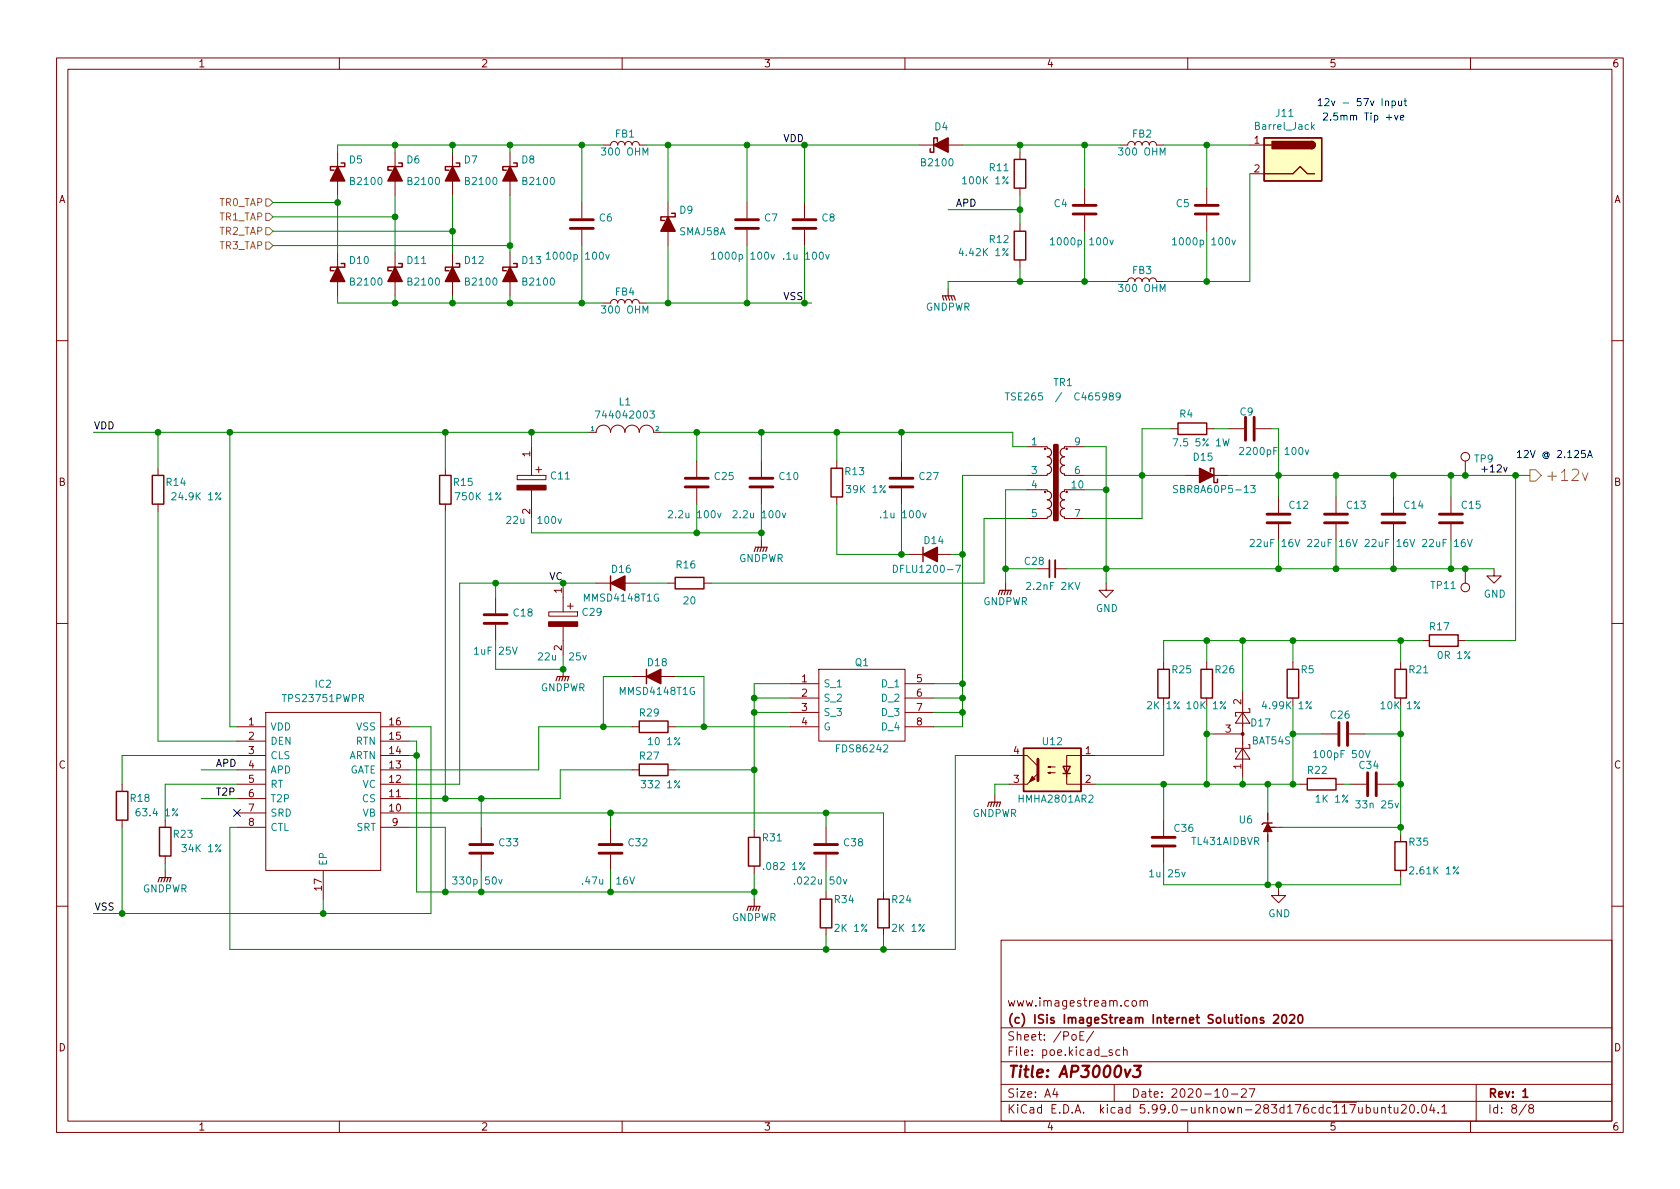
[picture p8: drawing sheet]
<svg xmlns="http://www.w3.org/2000/svg" width="297mm" height="210mm" viewBox="0 0 297 210" stroke-linecap="round" stroke-linejoin="round" font-family="sans-serif">
<g fill="none" stroke="#840000" stroke-width=".18">
<path d="M10 10.2h277v190.1h-277zM12 12.2h273v186.1h-273zM60 10.2v2M110 10.2v2M160 10.2v2M210 10.2v2M260 10.2v2M59.7 26.9v7.6M69.8 26.9v7.6M80 26.9v7.6M90.2 26.9v7.6M102.9 35.8v2.8"/>
<path d="M107.9 25.6a.64 .64 0 0 1 .7-.6 .64 .64 0 0 1 .6 .6 .64 .64 0 0 1 .7-.6 .64 .64 0 0 1 .6 .6 .64 .64 0 0 1 .6-.6 .64 .64 0 0 1 .7 .6 .64 .64 0 0 1 .6-.6 .64 .64 0 0 1 .6 .6M118.1 35.8v7.6M132.1 35.8v2.8M142.2 35.8v2.8M162.6 25.6h7.6M180.3 26.9v1.3M180.3 33.3v1.2M180.3 39.6v1.3M191.8 33.3v2.8M191.8 38.1v2.8M199.4 25.6a.64 .64 0 0 1 .6-.6 .64 .64 0 0 1 .7 .6 .64 .64 0 0 1 .6-.6 .64 .64 0 0 1 .6 .6 .64 .64 0 0 1 .7-.6 .64 .64 0 0 1 .6 .6 .64 .64 0 0 1 .6-.6 .64 .64 0 0 1 .7 .6M213.4 33.3v2.8"/>
<path d="M213.4 38.1v2.8M221 25.6h2.5M221 30.7h2.5M59.7 44.7v7.6M69.8 44.7v7.6M80 44.7v7.6M90.2 44.7v7.6M102.9 40.6v2.8M107.9 53.6a.64 .64 0 0 1 .7-.6 .64 .64 0 0 1 .6 .6 .64 .64 0 0 1 .7-.6 .64 .64 0 0 1 .6 .6 .64 .64 0 0 1 .6-.6 .64 .64 0 0 1 .7 .6 .64 .64 0 0 1 .6-.6 .64 .64 0 0 1 .6 .6M132.1 40.6v2.8M142.2 40.6v2.8M167.6 51v1.3"/>
<path d="M180.3 46v1.2M199.4 49.8a.64 .64 0 0 1 .6-.7 .64 .64 0 0 1 .7 .7 .64 .64 0 0 1 .6-.7 .64 .64 0 0 1 .6 .7 .64 .64 0 0 1 .7-.7 .64 .64 0 0 1 .6 .7 .64 .64 0 0 1 .6-.7 .64 .64 0 0 1 .7 .7M10 60.2h2M94 79v5.1M104.1 76.4h1.3M105.4 76.4a1.27 1.27 0 0 1 1.3-1.2 1.27 1.27 0 0 1 1.2 1.2 1.27 1.27 0 0 1 1.3-1.2 1.27 1.27 0 0 1 1.3 1.2 1.27 1.27 0 0 1 1.3-1.2 1.27 1.27 0 0 1 1.2 1.2 1.27 1.27 0 0 1 1.3-1.2 1.27 1.27 0 0 1 1.3 1.2M115.6 76.4h1.2M181.6 79h3.6v.2M188.2 79h3.6M207 75.8h1.3M213.4 75.8h1.2M217.2 75.8h2.8"/>
<path d="M222 75.8h2.8M285 60.2h2M27.9 82.8v1.3M27.9 89.1v1.3M78.7 82.8v1.3M78.7 89.1v1.3M91.4 84.1h5.1v.7h-5.1zM94 86.6v5.1M94.7 83.1h1.1M95.2 82.5v1.1M123.2 81.5v2.8M123.2 86.4v2.7"/>
<path d="M134.6 81.5v2.8M134.6 86.4v2.7M134.6 95.5v1.3M148 81.5v1.3M148 87.9v1.2M159.4 81.5v2.8M159.4 86.4v2.7M160.7 98h7.6M181.6 86.6h3.6v.3M185.2 91.4v.3h-3.6M185.2 83.8v.3h-3.6M188.2 86.6h1"/>
<path d="M188.2 84.1h3.6M188.2 91.7h3.6M209.5 84.1h7.7M226.1 87.9v2.8M226.1 92.7v2.8M236.2 87.9v2.8M236.2 92.7v2.8M246.4 87.9v2.8M246.4 92.7v2.8M256.5 87.9v2.8M256.5 92.7v2.8M259.1 81.5v2.6"/>
<path d="M10 110.2h2M87.6 105.7v2.8M87.6 110.5v2.8M97 108.2h5.1v.8h-5.1zM99.6 103.1v5.1M99.6 110.7v5.1M99.6 118.4v1.2M100.3 107.2h1M100.8 106.7v1M105.4 103.1h7.6M111.8 119.6h7.6M118.1 103.1h1.3"/>
<path d="M124.5 103.1h1.2M144.8 118.4h15.2v12.7h-15.2zM177.8 103.1v1.3M183.5 100.6h2M186.6 100.6h2M195.6 103.1v1.3h1.2l-1.2 1.3-1.3-1.3h1.3M205.7 117.1v1.3M213.4 117.1v1.3M228.6 117.1v1.3M247.6 117.1v1.3M251.5 113.3h1.2M257.8 113.3h1.3"/>
<path d="M259.1 100.6v2.5M264.2 100.6v1.2h1.2l-1.2 1.3-1.3-1.3h1.3M285 110.2h2M21.6 138.7v1.2M41.9 138.7h5.1M41.9 133.6h5.1M41.9 128.5h5.1M41.9 136.1h5.1M41.9 131.1h5.1M47 126h20.3v27.9h-20.3zM67.3 138.7h5.1M67.3 133.6h5.1"/>
<path d="M67.3 128.5h5.1M67.3 136.1h5.1M67.3 131.1h5.1M111.8 128.5h1.2M111.8 136.1h1.2M118.1 128.5h1.3M118.1 136.1h1.3M139.7 120.9h5.1M139.7 123.4h5.1M139.7 126h5.1M139.7 128.5h5.1M160 120.9h5.1"/>
<path d="M160 123.4h5.1M160 126h5.1M160 128.5h5.1M178.4 133.6h3.2l1.9 1.9M178.4 138.7h3.2M185.3 136.6l.4-.1v.3l-.4-.2h1.3M185.3 135.6l.4-.1v.3l-.4-.2h1.3M188.6 136.8v1.9h5.1M193.7 133.6h-5.1v3.8v-1.9M205.7 123.4v1.3M213.4 123.4v1.3M214.6 129.8h5.1"/>
<path d="M219.7 132.3l1.3 1.9h-2.6zM219.7 126l1.3 1.9h-2.6zM219.7 122.2v15.2M220.7 125.3h.3v.7h-2.6v.6h.3M220.7 131.7h.3v.6h-2.6v.7h.3M228.6 123.4v1.3M229.9 138.7h1.2M233.7 129.8h2.8M236.2 138.7h1.3M238.5 129.8h2.8M238.8 138.7h2.8M243.6 138.7h2.8"/>
<path d="M247.6 123.4v1.3M21.6 145v1.3M29.2 145v1.3M29.2 151.4v1.2M29.2 153.9v1.3M41.9 146.3h5.1M41.9 141.2h5.1M41.9 143.8h5.1M57.1 153.9v5.1M67.3 146.3h5.1M67.3 141.2h5.1M67.3 143.8h5.1"/>
<path d="M85.1 146.3v2.8M85.1 151.1v2.8M107.9 146.3v2.8M107.9 151.1v2.8M133.3 146.8v1.3M133.3 153.2v1.2M133.3 159v1.3M146 146.3v2.8M146 151.1v2.8M146 157.7v1.3M156.2 157.7v1.3M175.9 140.6v1.3"/>
<path d="M205.7 145v2.8M205.7 149.9v2.7M224.2 145v-1.2v5v-1.2M224.2 146.3h2.5M226.1 157.1v1.3h1.2l-1.2 1.2-1.3-1.2h1.3M247.6 147.6v1.2M247.6 153.9v1.3M10 160.2h2M146 164.1v1.2M156.2 164.1v1.2M177 166.3h108v32h-108zM200.3 177l.3-.1 .3 .3v.4l-.3 .3h-.3l-.2-.3v-.4z"/>
<path d="M201.6 177.1l.2-.2 .3 .1 .1 .9M201.6 176.9v1M202.2 177.1l.2-.2 .4 .1 .1 .9M285 160.2h2M60 198.3v2M110 198.3v2M160 198.3v2M177 194.8h108M177 191.8h108M177 187.8h108M177 181.8h108M186.5 192.5l-.4 1h1"/>
<path d="M186.9 193v1M190.9 183.1h.5M191.6 182.4h-.7v1.5h.7M193.4 182.4l-1.3 1.9M196.6 185.7l-.3-.1-.2 .2v.3l.5 .1v.4h-.5M197 191.8v3M198 185.7l-.4-.1-.3 .3v.4l.1 .3h.6M198.6 185.8l.3-.2 .3 .1 .1 .9M198.6 185.1v1.5M210 198.3v2M216.4 192.6l.2-.1a.81 .81 0 0 1 .6 .7 .81 .81 0 0 1-.3 .8h-.2a.81 .81 0 0 1-.6-.6 .81 .81 0 0 1 .3-.8zM217.7 193.5h1.2"/>
<path d="M219.5 192.7l.6-.2 .2 .2 .1 .3-1 1h1M220.9 192.5h1l-.7 1.5M242.9 195.8l.1 1h.4l.2-.1M243.6 195.8v1M244.3 196l.2-.2 .4 .1v.9M244.3 195.8v1M245.4 195.8h.6M245.6 195.3v1.3l.4 .2M246.5 195.8l.1 1h.3l.2-.1M247.1 195.8v1M247.8 195.5l.6-.2 .2 .2v.3l-.9 1h.9M249.4 195.4l.2-.1a.81 .81 0 0 1 .6 .7 .81 .81 0 0 1-.3 .8h-.2a.81 .81 0 0 1-.6-.6 .81 .81 0 0 1 .3-.8z"/>
<path d="M250.7 196.7v.1M251.6 195.4l.1-.1a.81 .81 0 0 1 .6 .7 .81 .81 0 0 1-.3 .8h-.1a.81 .81 0 0 1-.6-.6 .81 .81 0 0 1 .3-.8zM253.1 195.3l-.3 1h.9M253.5 195.8v1M254.3 196.7v.1M254.9 195.8l.5-.5v1.5M254.9 196.8h.9M260 198.3v2M261 191.8v6.5M269.9 195.3l-1.3 1.9M270.6 196l-.3-.3 .1-.2 .2-.2 .4 .1 .2 .2-.1 .2-.7 .2-.1 .3 .1 .4 .2 .1h.4l.2-.3-.1-.4-.2-.1"/>
<circle cx="259.1" cy="80.8" r=".76"/>
<circle cx="259.1" cy="103.9" r=".76"/>
</g>
<path d="M185.5 99.1v3M225.2 179.6l.6-.2 .2 .2 .1 .3-1 1h1M226.8 179.6l.2-.2a.81 .81 0 0 1 .6 .7 .81 .81 0 0 1-.3 .8h-.2a.81 .81 0 0 1-.3-1.3zM228.1 179.6l.5-.2 .2 .2 .1 .3-.9 1h.9M229.6 179.6l.2-.2a.81 .81 0 0 1 .6 .7 .81 .81 0 0 1-.3 .8h-.1a.81 .81 0 0 1-.4-1.3zM223.4 180l-.3-.1-.3 .2 .1 .3 .5 .1v.4h-.6M269.3 193l.4-.5v1.5M269.3 194h.8" fill="none" stroke="#840000" stroke-width=".3"/>
<path d="M198.9 189.1l.3 1.4 .7-1.4M200.5 188.5h1.3l-.8 .7h.3l.2 .2 .1 .7-.2 .2-.3 .2h-.5l-.3-.2" fill="none" stroke="#840000" stroke-width=".4"/>
<g fill="#840000" stroke="#840000" stroke-width=".25">
<path d="M90.2 29.5l1.2 2.5h-2.5z"/>
<path d="M165.1 25.6l2.5-1.2v2.5z"/>
<path d="M80 29.5l1.3 2.5h-2.6z"/>
<path d="M69.8 29.5l1.3 2.5h-2.5z"/>
<path d="M90.2 47.2l1.2 2.6h-2.5z"/>
<path d="M80 47.2l1.3 2.6h-2.6z"/>
<path d="M69.8 47.2l1.3 2.6h-2.5z"/>
<path d="M59.7 47.2l1.3 2.6h-2.6z"/>
<path d="M59.7 29.5l1.3 2.5h-2.6z"/>
<path d="M107.9 103.1l2.6-1.3v2.6z"/>
<path d="M97 110h5.1v.7h-5.1z"/>
<path d="M91.4 85.8h5.1v.8h-5.1z"/>
<path d="M163.2 98l2.5-1.2v2.5z"/>
<path d="M118.1 38.3l1.3 2.6h-2.6z"/>
<path d="M212.1 82.8l2.5 1.3-2.5 1.2z"/>
<path d="M114.3 119.6l2.5-1.2v2.5z"/>
<path d="M231.9 25a.64 .64 0 0 1 .6 .6 .64 .64 0 0 1-.6 .7z"/>
<path d="M224.9 25h7v1.3h-7z"/>
</g>
<g fill="none" stroke="#840000" stroke-width=".25">
<path d="M60.3 28.8h.7v.7h-2.6v.6h.7M70.5 28.8h.6v.7h-2.5v.6h.6M80.6 28.8h.7v.7h-2.6v.6h.7M90.8 28.8h.6v.7h-2.5v.6h.6M118.7 37.7h.7v.6h-2.6v.7h.7M165.7 25v-.6h-.6v2.5h-.6v-.6M179.3 28.2h2.1v5.1h-2.1zM223.5 24.4h10.2v7.6h-10.2zM223.5 30.7h5.1l1.3-1.2 1.2 1.2h1.3M223.5 25.6h1.3M231.9 25a.64 .64 0 0 1 .6 .6 .64 .64 0 0 1-.6 .7M60.3 46.6h.7v.6h-2.6v.7h.7"/>
<path d="M70.5 46.6h.6v.6h-2.5v.7h.6M80.6 46.6h.7v.6h-2.6v.7h.7M90.8 46.6h.6v.6h-2.5v.7h.6M179.3 40.9h2.1v5.1h-2.1zM208.3 74.8h5.1v2h-5.1zM26.9 84.1h2.1v5h-2.1zM77.7 84.1h2.1v5h-2.1zM146.9 82.8h2.1v5.1h-2.1zM163.2 96.8v2.5M214 83.4v-.6h.6v2.5h.7v-.6M107.9 101.8v2.6M114.3 118.4v2.5"/>
<path d="M119.4 102.1h5.1v2h-5.1zM204.7 118.4h2.1v5h-2.1zM212.3 118.4h2.1v5h-2.1zM227.6 118.4h2v5h-2zM246.6 118.4h2.1v5h-2.1zM252.7 112.3h5.1v2h-5.1zM20.6 139.9h2v5.1h-2zM113 127.5h5.1v2h-5.1zM113 135.1h5.1v2.1h-5.1zM181 132.3h10.1v7.6h-10.1zM188 135.5h1.2l-.6 1.3zM188 136.8h1.2"/>
<path d="M231.1 137.7h5.1v2h-5.1zM28.2 146.3h2v5.1h-2zM132.3 148.1h2.1v5.1h-2.1zM145 159h2.1v5.1h-2.1zM155.2 159h2v5.1h-2zM224.9 145.5h-1.5l-.3 .3M246.6 148.8h2.1v5.1h-2.1z"/>
</g>
<g fill="none" stroke="#840000" stroke-width=".51">
<path d="M100.8 38.9h4.1M130 38.9h4.1M140.2 38.9h4.1M189.7 37.8h4.1M189.7 36.3h4.1M211.3 37.8h4.1M211.3 36.3h4.1M100.8 40.4h4.1M130 40.4h4.1M140.2 40.4h4.1M220.2 73.8v4M221.7 73.8v4"/>
<path d="M121.2 86.1h4M121.2 84.6h4M132.6 86.1h4.1M132.6 84.6h4.1M157.4 86.1h4M157.4 84.6h4M224 92.5h4.1M224 90.9h4.1M234.2 92.5h4.1M234.2 90.9h4.1M244.3 92.5h4.1M244.3 90.9h4.1"/>
<path d="M254.5 92.5h4.1M254.5 90.9h4.1M85.6 110.2h4.1M85.6 108.7h4.1M183.5 134.2v3.8M236.7 127.8v4M238.3 127.8v4M241.8 136.6v4.1M243.3 136.6v4.1M83.1 150.9h4M83.1 149.3h4M105.9 150.9h4.1"/>
<path d="M105.9 149.3h4.1M144 150.9h4.1M144 149.3h4.1M203.7 149.6h4.1M203.7 148.1h4.1"/>
</g>
<g fill="none" stroke="#008484" stroke-width=".18">
<path d="M232 22.4l.4 .5M232.4 22l-.5 .5M96.6 44.9l.4-.3v1.2M96.6 45.8h.7M107.1 45l.3 .8 .3-.8M125.8 44.9l.4-.3v1.2M125.8 45.8h.7M136.3 45l.3 .8 .3-.8M138.6 45.7v.1M146 45l.3 .8 .3-.8M185.7 42.4l.4-.4v1.3M185.7 43.3h.7"/>
<path d="M196.2 42.5l.3 .8 .3-.8M207.3 42.4l.4-.4v1.3M207.3 43.3h.7M217.8 42.5l.3 .8 .3-.8M105.2 72.7h.9l-.6 1.2M114.9 72.7h.8l-.4 .5 .3 .1v.5l-.2 .1-.5-.1M177.7 69.5h.8M178.1 69.5v1.2M179.6 69.5h-.5l-.2 .1v.4l.5 .2 .2 .3-.3 .2h-.5M196.4 70l-.3-.2 .1-.2 .2-.1h.3l.1 .2v.2l-.6 .2-.1 .2v.2l.3 .2h.3l.1-.2v-.4l-.2-.1M198.1 70l-.3 .3h-.2l-.3-.3 .2-.5h.3l.2 .1a.84 .84 0 0 1-.3 1.1h-.2M207.4 77.6h.8l-.5 1.3"/>
<path d="M216.2 77.6l.3 1.3 .3-.9 .2 .9 .3-1.3M219.2 79.2l.5-.1 .2 .4-.8 .9h.8M230.8 79.5l.3 .9 .3-.9M89.6 91.4l.5-.1 .2 .4-.8 .9h.8M98.7 91.7l.3 .9 .3-.9M118.2 90.4l.5-.1 .2 .4-.8 .9h.8M126.9 90.7l.3 .9 .3-.9M129.6 90.4l.5-.1 .2 .4-.8 .9h.8M138.3 90.7l.3 .9 .3-.9M155.7 91.4v.2M158 100a.64 .64 0 0 1 .7 .6 .64 .64 0 0 1-.7 .6zM163.1 90.7l.3 .9 .3-.9"/>
<path d="M169 100h.8l-.5 1.2M208.2 85.9l-.5-.1-.2 .2v.3l.6 .3 .1 .3-.2 .2h-.5M221.1 85.8h.8l-.4 .5 .4 .1v.6l-.2 .1-.6-.1M229 95.4l.4 1.2 .4-1.2M239.1 95.4l.5 1.2 .4-1.2M249.3 95.4l.4 1.2 .4-1.2M259.5 95.4l.4 1.2 .4-1.2M95.2 115.6l.5-.2 .2 .4-.8 .9h.8M103.1 115.9l.3 .8 .3-.8M190.1 103l.4 1.3 .4-1.3M232.3 133.1l.3-.4v1.3M232.3 134h.7"/>
<path d="M241.4 132.7l.4 1.3 .4-1.3M80 155.1h.8l-.4 .5 .3 .1v.5l-.1 .1-.6-.1M88.2 155.5l.3 .8 .3-.8M103 156.2v.1M111.3 155.1l.5 1.2 .4-1.2M140.5 156.2v.1M149.1 155.5l.3 .8 .3-.8M209 154.2l.3 .9 .3-.9M246.7 142l.3 .9 .3-.9"/>
</g>
<g fill="#ffffc2" stroke="#ffffc2" stroke-width=".18">
<path d="M181 132.3h10.1v7.6h-10.1z"/>
<path d="M223.5 24.4h10.2v7.6h-10.2z"/>
</g>
<g fill="#840000" stroke="#840000" stroke-width=".18">
<path d="M181.6 138.7l1.9-1.9z"/>
<path d="M182.5 137.3l.5 .5-1 .5z"/>
<path d="M188.2 91.4v.3z"/>
<path d="M188.2 86.6v.3z"/>
<path d="M188.2 83.8v.3z"/>
<path d="M188.2 79v.2z"/>
<path d="M224.2 145.5l.7 1.6h-1.5z"/>
<circle cx="184.8" cy="87" r=".13"/>
<circle cx="184.8" cy="79.4" r=".13"/>
<circle cx="188.6" cy="87" r=".13"/>
<circle cx="188.6" cy="79.4" r=".13"/>
<circle cx="219.7" cy="129.8" r=".25"/>
</g>
<g fill="none" stroke="#840000" stroke-width=".2">
<path d="M166.9 53.1l-.3-.8h2.1l.2 .8M167.1 52.3l.3 .8M167.6 52.3l.3 .8M168.1 52.3l.3 .8M185.2 79.2a.76 .76 0 0 1 .7 .8 .76 .76 0 0 1-.7 .8 .76 .76 0 0 1 .7 .7 .76 .76 0 0 1-.7 .8 .76 .76 0 0 1 .7 .8 .76 .76 0 0 1-.7 .7M188.2 79.2a.76 .76 0 0 0-.7 .8 .76 .76 0 0 0 .7 .8 .76 .76 0 0 0-.7 .7 .76 .76 0 0 0 .7 .8 .76 .76 0 0 0-.7 .8 .76 .76 0 0 0 .7 .7M133.3 97.5l.3-.7h2l-.2 .7M134.1 96.8l-.2 .7M134.6 96.8l-.2 .7M135.1 96.8l-.2 .7M185.2 86.9a.76 .76 0 0 1 .7 .7 .76 .76 0 0 1-.7 .8 .76 .76 0 0 1 .7 .7 .76 .76 0 0 1-.7 .8 .76 .76 0 0 1 .7 .8 .76 .76 0 0 1-.7 .7M188.2 86.9a.76 .76 0 0 0-.7 .7 .76 .76 0 0 0 .7 .8 .76 .76 0 0 0-.7 .7 .76 .76 0 0 0 .7 .8 .76 .76 0 0 0-.7 .8 .76 .76 0 0 0 .7 .7"/>
<path d="M99.1 119.6l-.3 .8M99.6 119.6l-.3 .8M100.1 119.6l-.3 .8M176.5 105.2l.3-.8h2l-.2 .8M177.3 104.4l-.3 .8M177.8 104.4l-.3 .8M178.3 104.4l-.2 .8M98.3 120.4l.3-.8h2l-.3 .8M27.9 156l.3-.8h2l-.2 .8M28.7 155.2l-.3 .8M29.2 155.2l-.2 .8M29.7 155.2l-.2 .8"/>
<path d="M174.6 142.6l.3-.7h2l-.2 .7M175.4 141.9l-.3 .7M175.9 141.9l-.3 .7M176.4 141.9l-.3 .7M132.1 161l.2-.7h2.1l-.3 .7M132.8 160.3l-.2 .7M133.3 160.3l-.2 .7M133.9 160.3l-.3 .7"/>
</g>
<path d="M186.4 78.7h.5v13.2h-.5z" fill="#840000" stroke="#840000" stroke-width=".51"/>
<path d="M186.6 99.1v3" fill="none" stroke="#840000" stroke-width=".33"/>
<path d="M47 35.2h.6l.7 .6-.7 .6h-.6zM47 37.7h.6l.7 .6-.7 .7h-.6zM47 42.8h.6l.7 .6-.7 .7h-.6zM47 40.3h.6l.7 .6-.7 .6h-.6zM270.5 83.1h1l1 1-1 1h-1zM279.8 83.6l.5 1.4 .4-1.4" fill="none" stroke="#848400" stroke-width=".18"/>
<path d="M265.9 82.6l.3 .9 .3-.9" fill="none" stroke="#000" stroke-width=".18"/>
<path d="M233.1 17.8l.3-.4v1.3M233.1 18.7h.7M234.3 17.5l.5-.1 .2 .4-.8 .9h.8M235.4 17.9l.3 .8 .3-.8M245.1 20.8h1M246.6 20.4l.3 .8 .3-.8M247.6 20.8l.6-.1-.1-.2-.3-.1-.2 .2 .1 .6h.4M280.3 79.7h-.6l-.1 .6 .2-.2 .4 .1 .1 .2v.4l-.2 .1-.5-.1M280.7 80.9l.4-1.2 .4 1.2M280.8 80.6h.6" fill="none" stroke="#0000c2" stroke-width=".18"/>
<g fill="none" stroke="#008400" stroke-width=".18">
<path d="M48.3 35.8h11.4M48.3 38.3h21.5M59.7 34.5v10.2M69.8 25.6v1.3M69.8 34.5v10.2M80 25.6v1.3M80 34.5v10.2M90.2 25.6v1.3M90.2 34.5v10.2M102.9 25.6v10.2M106.7 25.6h-47v1.3M114.3 25.6h48.3"/>
<path d="M118.1 25.6v10.2M132.1 25.6v10.2M142.2 25.6v10.2M167.6 37.1h12.7M170.2 25.6h27.9M180.3 25.6v1.3M180.3 34.5v5.1M191.8 25.6v7.7M205.7 25.6h15.3M213.4 25.6v7.7M221 30.7v19.1h-15.3M48.3 40.9h31.7"/>
<path d="M48.3 43.4h41.9M59.7 52.3v1.3h47M69.8 52.3v1.3M80 52.3v1.3M90.2 52.3v1.3M102.9 43.4v10.2M114.3 53.6h29.2M118.1 43.4v10.2M132.1 43.4v10.2M142.2 43.4v10.2M180.3 47.2v2.6M191.8 40.9v8.9"/>
<path d="M198.1 49.8h-30.5v1.2M213.4 40.9v8.9M16.5 76.4h87.6M27.9 76.4v6.4M40.6 76.4v52.1h1.3M78.7 76.4v6.4M94 76.4v2.6M116.8 76.4h62.3v2.6h2.5M123.2 76.4v5.1M134.6 76.4v5.1M148 76.4v5.1M159.4 76.4v5.1"/>
<path d="M191.8 79h3.8v24.1M207 75.8h-5.1v15.9h-10.1M214.6 75.8h2.6M224.8 75.8h1.3v12.1M27.9 90.4v40.7h14M78.7 90.4v50.8M94 91.7v2.5h40.6M123.2 89.1v5.1M134.6 89.1v6.4M148 89.1v8.9h12.7M159.4 89.1v8.9M168.3 98h1.9"/>
<path d="M181.6 84.1h-11.4v44.4h-5.1M181.6 86.6h-3.8v16.5M181.6 91.7h-7.6v11.4h-48.3M191.8 84.1h17.7M191.8 86.6h3.8M217.2 84.1h53.3M226.1 95.5v5.1M236.2 84.1v3.8M236.2 95.5v5.1M246.4 84.1v3.8M246.4 95.5v5.1M256.5 84.1v3.8"/>
<path d="M256.5 95.5v5.1M268 84.1v29.2h-8.9M87.6 113.3v5.1h12v-2.6M87.6 103.1v2.6M105.4 103.1h-24.1v35.6h-8.9M111.8 119.6h-5.1v8.9M113 103.1h5.1M119.4 119.6h5.1v8.9M177.8 100.6h5.7M188.6 100.6h75.6M213.4 113.3v3.8M219.7 113.3v8.9"/>
<path d="M228.6 113.3v3.8M247.6 113.3v3.8M251.5 113.3h-45.8v3.8M35.6 136.1h6.3M41.9 138.7h-12.7v6.3M41.9 133.6h-20.3v5.1M72.4 128.5h3.8v33h-59.7M72.4 131.1h1.3v26.6h59.6M72.4 133.6h1.3M111.8 128.5h-16.6v7.6h-22.8M111.8 136.1h-12.7v5.1h-26.7M119.4 128.5h20.3"/>
<path d="M119.4 136.1h13.9M133.3 126h6.4M133.3 123.4h6.4M139.7 120.9h-6.4v25.9M165.1 120.9h5.1M165.1 126h5.1M165.1 123.4h5.1M178.4 138.7h-2.5v1.9M178.4 133.6h-9.5v34.3h-128.3v-21.6h1.3M193.7 138.7h36.2M205.7 124.7v8.9h-12M205.7 138.7v6.3"/>
<path d="M213.4 124.7v14M213.4 129.8h1.2M219.7 137.4v1.3M224.2 138.7v5.1M228.6 129.8h5.1M228.6 124.7v14M237.5 138.7h1.3M241.3 129.8h6.3M246.4 138.7h1.2M247.6 124.7v22.9M21.6 146.3v15.2M29.2 152.6v1.3"/>
<path d="M35.6 141.2h6.3M57.1 159v2.5M72.4 143.8h83.8v13.9M72.4 146.3h6.3v11.4M85.1 141.2v5.1M85.1 153.9v3.8M107.9 143.8v2.5M107.9 153.9v3.8M133.3 154.4v4.6M146 143.8v2.5M146 153.9v3.8M205.7 152.6v3.9h41.9v-1.3"/>
<path d="M224.2 148.8v7.7M226.1 156.5v.6M226.7 146.3h20.9M146 165.3v2.6M156.2 165.3v2.6"/>
</g>
<path d="M41.3 143.1l1.2 1.3M42.5 143.1l-1.2 1.3" fill="none" stroke="#000084" stroke-width=".18"/>
<g fill="#008400" stroke="#008400" stroke-width=".18">
<circle cx="57.2" cy="161.5" r=".51"/>
<circle cx="78.7" cy="157.7" r=".51"/>
<circle cx="85.1" cy="157.7" r=".51"/>
<circle cx="106.7" cy="128.5" r=".51"/>
<circle cx="78.7" cy="141.2" r=".51"/>
<circle cx="85.1" cy="141.2" r=".51"/>
<circle cx="99.6" cy="118.4" r=".51"/>
<circle cx="40.6" cy="76.4" r=".51"/>
<circle cx="69.9" cy="53.6" r=".51"/>
<circle cx="69.9" cy="25.6" r=".51"/>
<circle cx="21.6" cy="161.5" r=".51"/>
<circle cx="73.7" cy="133.6" r=".51"/>
<circle cx="90.2" cy="43.4" r=".51"/>
<circle cx="90.2" cy="53.6" r=".51"/>
<circle cx="142.2" cy="25.6" r=".51"/>
<circle cx="90.2" cy="25.6" r=".51"/>
<circle cx="102.9" cy="25.6" r=".51"/>
<circle cx="118.1" cy="25.6" r=".51"/>
<circle cx="132.1" cy="25.6" r=".51"/>
<circle cx="132.1" cy="53.6" r=".51"/>
<circle cx="142.2" cy="53.6" r=".51"/>
<circle cx="102.9" cy="53.6" r=".51"/>
<circle cx="118.1" cy="53.6" r=".51"/>
<circle cx="78.7" cy="76.4" r=".51"/>
<circle cx="80" cy="53.6" r=".51"/>
<circle cx="94" cy="76.4" r=".51"/>
<circle cx="123.2" cy="94.2" r=".51"/>
<circle cx="99.6" cy="103.1" r=".51"/>
<circle cx="27.9" cy="76.4" r=".51"/>
<circle cx="87.6" cy="103.1" r=".51"/>
<circle cx="69.9" cy="38.3" r=".51"/>
<circle cx="80" cy="40.9" r=".51"/>
<circle cx="59.7" cy="35.8" r=".51"/>
<circle cx="80" cy="25.6" r=".51"/>
<circle cx="123.2" cy="76.4" r=".51"/>
<circle cx="134.6" cy="76.4" r=".51"/>
<circle cx="134.6" cy="94.2" r=".51"/>
<circle cx="159.4" cy="98" r=".51"/>
<circle cx="159.4" cy="76.4" r=".51"/>
<circle cx="195.6" cy="100.6" r=".51"/>
<circle cx="195.6" cy="86.6" r=".51"/>
<circle cx="201.9" cy="84.1" r=".51"/>
<circle cx="213.4" cy="113.3" r=".51"/>
<circle cx="180.3" cy="25.6" r=".51"/>
<circle cx="180.3" cy="37.1" r=".51"/>
<circle cx="180.3" cy="49.8" r=".51"/>
<circle cx="191.8" cy="49.8" r=".51"/>
<circle cx="213.4" cy="49.8" r=".51"/>
<circle cx="191.8" cy="25.6" r=".51"/>
<circle cx="213.4" cy="25.6" r=".51"/>
<circle cx="108" cy="143.8" r=".51"/>
<circle cx="108" cy="157.7" r=".51"/>
<circle cx="146.1" cy="143.8" r=".51"/>
<circle cx="124.5" cy="128.5" r=".51"/>
<circle cx="133.4" cy="136.1" r=".51"/>
<circle cx="133.4" cy="157.7" r=".51"/>
<circle cx="146.1" cy="167.9" r=".51"/>
<circle cx="156.2" cy="167.9" r=".51"/>
<circle cx="133.4" cy="126" r=".51"/>
<circle cx="219.7" cy="113.3" r=".51"/>
<circle cx="228.6" cy="113.3" r=".51"/>
<circle cx="247.7" cy="146.3" r=".51"/>
<circle cx="228.6" cy="138.7" r=".51"/>
<circle cx="247.7" cy="129.8" r=".51"/>
<circle cx="247.7" cy="138.7" r=".51"/>
<circle cx="224.2" cy="138.7" r=".51"/>
<circle cx="224.2" cy="156.5" r=".51"/>
<circle cx="226.1" cy="156.5" r=".51"/>
<circle cx="205.7" cy="138.7" r=".51"/>
<circle cx="213.4" cy="138.7" r=".51"/>
<circle cx="213.4" cy="129.8" r=".51"/>
<circle cx="219.7" cy="138.7" r=".51"/>
<circle cx="228.6" cy="129.8" r=".51"/>
<circle cx="236.2" cy="84.1" r=".51"/>
<circle cx="246.4" cy="84.1" r=".51"/>
<circle cx="246.4" cy="100.6" r=".51"/>
<circle cx="247.7" cy="113.3" r=".51"/>
<circle cx="226.1" cy="84.1" r=".51"/>
<circle cx="226.1" cy="100.6" r=".51"/>
<circle cx="236.2" cy="100.6" r=".51"/>
<circle cx="256.5" cy="84.1" r=".51"/>
<circle cx="259.1" cy="84.1" r=".51"/>
<circle cx="256.5" cy="100.6" r=".51"/>
<circle cx="259.1" cy="100.6" r=".51"/>
<circle cx="268" cy="84.1" r=".51"/>
<circle cx="170.2" cy="98" r=".51"/>
<circle cx="170.2" cy="120.9" r=".51"/>
<circle cx="177.8" cy="100.6" r=".51"/>
<circle cx="133.4" cy="123.4" r=".51"/>
<circle cx="170.2" cy="123.4" r=".51"/>
<circle cx="170.2" cy="126" r=".51"/>
<circle cx="148" cy="76.4" r=".51"/>
</g>
<text font-size="2.8" fill="#848400" x="273.1" y="85.1">+12v</text>
<text font-size="2.8" fill="#840000" x="178" y="190.6">Title: AP3000v3</text>
<g font-size="2.1" fill="#840000">
<text x="178" y="178">www.imagestream.com</text>
<text x="178" y="184">Sheet: /PoE/</text>
<text x="178" y="181">(c) ISis ImageStream Internet Solutions 2020</text>
<text x="178" y="186.7">File: poe.kicad_sch</text>
<text x="178" y="196.9">KiCad E.D.A. kicad 5.99.0-unknown-283d176cdc~117~ubuntu20.04.1</text>
<text x="178" y="194.1">Size: A4</text>
<text x="200" y="194.1">Date: 2020-10-27</text>
<text x="263" y="194.1">Rev: 1</text>
<text x="263" y="196.9">Id: 8/8</text>
</g>
<g font-size="1.8" fill="#840000">
<text x="35" y="11.9">1</text>
<text x="85" y="11.9">2</text>
<text x="135" y="11.9">3</text>
<text x="185" y="11.9">4</text>
<text x="235" y="11.9">5</text>
<text x="285" y="11.9">6</text>
<text x="221.8" y="25.4">1</text>
<text x="10.3" y="35.9">A</text>
<text x="221.8" y="30.5">2</text>
<text x="285.3" y="35.9">A</text>
<text x="93.7" y="80.8" transform="rotate(-90 93.7 80.8)">1</text>
<text x="10.3" y="85.9">B</text>
<text x="285.3" y="85.9">B</text>
<text x="93.7" y="90.9" transform="rotate(-90 93.7 90.9)">2</text>
<text x="99.3" y="104.9" transform="rotate(-90 99.3 104.9)">1</text>
<text x="99.3" y="115" transform="rotate(-90 99.3 115)">2</text>
<text x="141.7" y="120.6">1</text>
<text x="141.7" y="123.2">2</text>
<text x="141.7" y="125.7">3</text>
<text x="162.1" y="120.6">5</text>
<text x="162.1" y="123.2">6</text>
<text x="162.1" y="125.7">7</text>
<text x="219.5" y="124.6" transform="rotate(-90 219.5 124.6)">2</text>
<text x="44" y="128.3">1</text>
<text x="44" y="130.8">2</text>
<text x="68.9" y="128.3">16</text>
<text x="68.9" y="130.8">15</text>
<text x="141.7" y="128.3">4</text>
<text x="162.1" y="128.3">8</text>
<text x="216.7" y="129.5">3</text>
<text x="10.3" y="135.9">C</text>
<text x="44" y="133.3">3</text>
<text x="44" y="135.9">4</text>
<text x="68.9" y="133.3">14</text>
<text x="68.9" y="135.9">13</text>
<text x="179.2" y="133.3">4</text>
<text x="191.9" y="133.3">1</text>
<text x="219.5" y="136" transform="rotate(-90 219.5 136)">1</text>
<text x="285.3" y="135.9">C</text>
<text x="44" y="138.4">5</text>
<text x="44" y="141">6</text>
<text x="44" y="143.5">7</text>
<text x="68.9" y="138.4">12</text>
<text x="68.9" y="141">11</text>
<text x="68.9" y="143.5">10</text>
<text x="179.2" y="138.4">3</text>
<text x="191.9" y="138.4">2</text>
<text x="44" y="146">8</text>
<text x="69.4" y="146">9</text>
<text x="56.9" y="157.4" transform="rotate(-90 56.9 157.4)">17</text>
<text x="10.3" y="185.9">D</text>
<text x="285.3" y="185.9">D</text>
<text x="35" y="199.9">1</text>
<text x="85" y="199.9">2</text>
<text x="135" y="199.9">3</text>
<text x="185" y="199.9">4</text>
<text x="235" y="199.9">5</text>
<text x="285" y="199.9">6</text>
</g>
<g font-size="1.8" fill="#008484">
<text x="165.3" y="23">D4</text>
<text x="222.1" y="22.9">Barrel_Jack</text>
<text x="225.7" y="20.6">J11</text>
<text x="61.8" y="28.9">D5</text>
<text x="71.9" y="28.9">D6</text>
<text x="82.1" y="28.9">D7</text>
<text x="92.3" y="28.9">D8</text>
<text x="106.7" y="27.5">300 OHM</text>
<text x="108.8" y="24.3">FB1</text>
<text x="163.1" y="29.4">B2100</text>
<text x="198.1" y="27.5">300 OHM</text>
<text x="200.3" y="24.3">FB2</text>
<text x="62.1" y="32.7">B2100</text>
<text x="72.3" y="32.7">B2100</text>
<text x="82.4" y="32.7">B2100</text>
<text x="92.6" y="32.7">B2100</text>
<text x="170.6" y="32.6">100K 1%</text>
<text x="175" y="30.3">R11</text>
<text x="106" y="39.2">C6</text>
<text x="120.1" y="41.6">SMAJ58A</text>
<text x="120.2" y="37.8">D9</text>
<text x="135.2" y="39.2">C7</text>
<text x="145.3" y="39.2">C8</text>
<text x="186.4" y="36.6">C4</text>
<text x="208" y="36.6">C5</text>
<text x="61.9" y="46.7">D10</text>
<text x="72.1" y="46.7">D11</text>
<text x="82.2" y="46.7">D12</text>
<text x="92.4" y="46.7">D13</text>
<text x="97.4" y="45.9">1000p 100v</text>
<text x="126.6" y="45.9">1000p 100v</text>
<text x="139" y="45.9">.1u 100v</text>
<text x="170" y="45.3">4.42K 1%</text>
<text x="175" y="43">R12</text>
<text x="186.5" y="43.4">1000p 100v</text>
<text x="208.1" y="43.4">1000p 100v</text>
<text x="62.1" y="50.5">B2100</text>
<text x="72.3" y="50.5">B2100</text>
<text x="82.4" y="50.5">B2100</text>
<text x="92.6" y="50.5">B2100</text>
<text x="108.8" y="52.3">FB4</text>
<text x="198.1" y="51.6">300 OHM</text>
<text x="200.3" y="48.4">FB3</text>
<text x="106.7" y="55.4">300 OHM</text>
<text x="163.6" y="54.9">GNDPWR</text>
<text x="109.5" y="71.7">L1</text>
<text x="179.9" y="70.8">TSE265 / C465989</text>
<text x="186.3" y="68.3">TR1</text>
<text x="106.1" y="74">744042003</text>
<text x="208.6" y="73.8">R4</text>
<text x="219.3" y="73.5">C9</text>
<text x="182.4" y="78.7">1</text>
<text x="182.4" y="83.8">3</text>
<text x="190" y="83.8">6</text>
<text x="190" y="78.7">9</text>
<text x="208" y="78.9">7.5 5% 1W</text>
<text x="211.1" y="81.5">D15</text>
<text x="220" y="80.4">2200pF 100v</text>
<text x="260.7" y="81.8">TP9</text>
<text x="29.5" y="85.9">R14</text>
<text x="30.8" y="88.5">24.9K 1%</text>
<text x="80.3" y="85.9">R15</text>
<text x="80.9" y="88.5">750K 1%</text>
<text x="97.5" y="84.8">C11</text>
<text x="126.4" y="84.9">C25</text>
<text x="137.8" y="84.9">C10</text>
<text x="149.5" y="84">R13</text>
<text x="150" y="87.2">39K 1%</text>
<text x="162.6" y="84.9">C27</text>
<text x="182.4" y="86.4">4</text>
<text x="189.5" y="86.4">10</text>
<text x="208.4" y="87.2">SBR8A60P5-13</text>
<text x="228" y="90">C12</text>
<text x="238.2" y="90">C13</text>
<text x="248.3" y="90">C14</text>
<text x="258.5" y="90">C15</text>
<text x="90.4" y="92.6">22u 100v</text>
<text x="118.8" y="91.6">2.2u 100v</text>
<text x="130.3" y="91.6">2.2u 100v</text>
<text x="156.2" y="91.6">.1u 100v</text>
<text x="182.4" y="91.4">5</text>
<text x="190" y="91.4">7</text>
<text x="108.2" y="101.3">D16</text>
<text x="119.6" y="100.5">R16</text>
<text x="130.6" y="99.4">GNDPWR</text>
<text x="158.7" y="101.3">DFLU1200-7</text>
<text x="163.5" y="96.2">D14</text>
<text x="181.2" y="99.9">C28</text>
<text x="221.5" y="96.7">22uF 16V</text>
<text x="231.6" y="96.7">22uF 16V</text>
<text x="241.8" y="96.7">22uF 16V</text>
<text x="252" y="96.7">22uF 16V</text>
<text x="103.5" y="106.4">MMSD4148T1G</text>
<text x="120.9" y="106.9">20</text>
<text x="173.8" y="107">GNDPWR</text>
<text x="181.9" y="104.3">2.2nF 2KV</text>
<text x="253.1" y="104.1">TP11</text>
<text x="262.3" y="105.7">GND</text>
<text x="90.9" y="109">C18</text>
<text x="103" y="108.9">C29</text>
<text x="193.7" y="108.2">GND</text>
<text x="252.9" y="111.4">R17</text>
<text x="84.2" y="115.8">1uF 25V</text>
<text x="95.9" y="116.8">22u 25v</text>
<text x="114.6" y="117.8">D18</text>
<text x="151.2" y="117.8">Q1</text>
<text x="207.3" y="119.1">R25</text>
<text x="214.9" y="119.1">R26</text>
<text x="230.1" y="119.1">R5</text>
<text x="249.2" y="119.1">R21</text>
<text x="254.4" y="116.5">0R 1%</text>
<text x="50.3" y="124.1">TPS23751PWPR</text>
<text x="55.8" y="121.6">IC2</text>
<text x="95.5" y="122.2">GNDPWR</text>
<text x="109.8" y="122.9">MMSD4148T1G</text>
<text x="145.5" y="121.5">S_1</text>
<text x="145.5" y="124.1">S_2</text>
<text x="156" y="121.5">D_1</text>
<text x="156" y="124.1">D_2</text>
<text x="203" y="125.4">2K 1%</text>
<text x="210.1" y="125.4">10K 1%</text>
<text x="223.6" y="125.4">4.99K 1%</text>
<text x="244.4" y="125.4">10K 1%</text>
<text x="47.8" y="129.2">VDD</text>
<text x="47.8" y="131.7">DEN</text>
<text x="62.9" y="131.7">RTN</text>
<text x="63" y="129.2">VSS</text>
<text x="113.2" y="126.7">R29</text>
<text x="114.9" y="131.8">10 1%</text>
<text x="145.5" y="126.6">S_3</text>
<text x="145.5" y="129.2">G</text>
<text x="156" y="126.6">D_3</text>
<text x="156" y="129.2">D_4</text>
<text x="184.4" y="131.8">U12</text>
<text x="221.3" y="128.5">D17</text>
<text x="221.4" y="131.6">BAT54S</text>
<text x="235.3" y="127.1">C26</text>
<text x="47.8" y="134.2">CLS</text>
<text x="47.8" y="136.8">APD</text>
<text x="61.6" y="136.8">GATE</text>
<text x="61.6" y="134.2">ARTN</text>
<text x="113.2" y="134.3">R27</text>
<text x="148.2" y="133">FDS86242</text>
<text x="231.3" y="136.8">R22</text>
<text x="232.8" y="134">100pF 50V</text>
<text x="240.4" y="136">C34</text>
<text x="23.1" y="141.8">R18</text>
<text x="47.8" y="139.3">RT</text>
<text x="47.8" y="141.9">T2P</text>
<text x="64.1" y="139.3">VC</text>
<text x="64.1" y="141.9">CS</text>
<text x="113.8" y="139.4">332 1%</text>
<text x="180.3" y="141.9">HMHA2801AR2</text>
<text x="232.8" y="141.9">1K 1%</text>
<text x="240.2" y="142.9">33n 25v</text>
<text x="24.5" y="144.3">63.4 1%</text>
<text x="30.7" y="148.1">R23</text>
<text x="47.8" y="144.4">SRD</text>
<text x="47.8" y="146.9">CTL</text>
<text x="63" y="146.9">SRT</text>
<text x="64.1" y="144.4">VB</text>
<text x="88.3" y="149.6">C33</text>
<text x="111.2" y="149.6">C32</text>
<text x="134.9" y="148.8">R31</text>
<text x="149.3" y="149.6">C38</text>
<text x="171.9" y="144.5">GNDPWR</text>
<text x="207.7" y="147.1">C36</text>
<text x="210.8" y="149.4">TL431AIDBVR</text>
<text x="219.1" y="145.6">U6</text>
<text x="249.2" y="149.5">R35</text>
<text x="32.5" y="150.7">34K 1%</text>
<text x="57.8" y="153.2" transform="rotate(-90 57.8 153.2)">EP</text>
<text x="135.4" y="153.9">.082 1%</text>
<text x="203.6" y="155.1">1u 25v</text>
<text x="249.7" y="154.6">2.61K 1%</text>
<text x="25.2" y="157.8">GNDPWR</text>
<text x="80.7" y="156.4">330p 50v</text>
<text x="103.7" y="156.4">.47u 16V</text>
<text x="141" y="156.4">.022u 50v</text>
<text x="147.6" y="159.7">R34</text>
<text x="157.8" y="159.7">R24</text>
<text x="129.3" y="162.9">GNDPWR</text>
<text x="147.8" y="164.8">2K 1%</text>
<text x="158" y="164.8">2K 1%</text>
<text x="224.2" y="162.2">GND</text>
</g>
<g font-size="1.8" fill="#0000c2">
<text x="233.7" y="21.3">2.5mm Tip +ve</text>
<text x="236.6" y="18.8">12v - 57v Input</text>
<text x="268" y="81">12V @ 2.125A</text>
</g>
<g font-size="1.8">
<text x="138.4" y="25.1">VDD</text>
<text x="169" y="36.5">APD</text>
<text x="138.4" y="53">VSS</text>
<text x="16.6" y="75.9">VDD</text>
<text x="261.6" y="83.5">+12v</text>
<text x="97.1" y="102.6">VC</text>
<text x="38.1" y="135.6">APD</text>
<text x="38.1" y="140.7">T2P</text>
<text x="16.8" y="161">VSS</text>
</g>
<g font-size="1.8" fill="#848400">
<text x="38.7" y="36.4">TR0_TAP</text>
<text x="38.7" y="39">TR1_TAP</text>
<text x="38.7" y="41.5">TR2_TAP</text>
<text x="38.7" y="44.1">TR3_TAP</text>
</g>
<g font-size="1.1" fill="#008484">
<text x="104.5" y="76.2">1</text>
<text x="115.9" y="76.2">2</text>
</g>
</svg>
